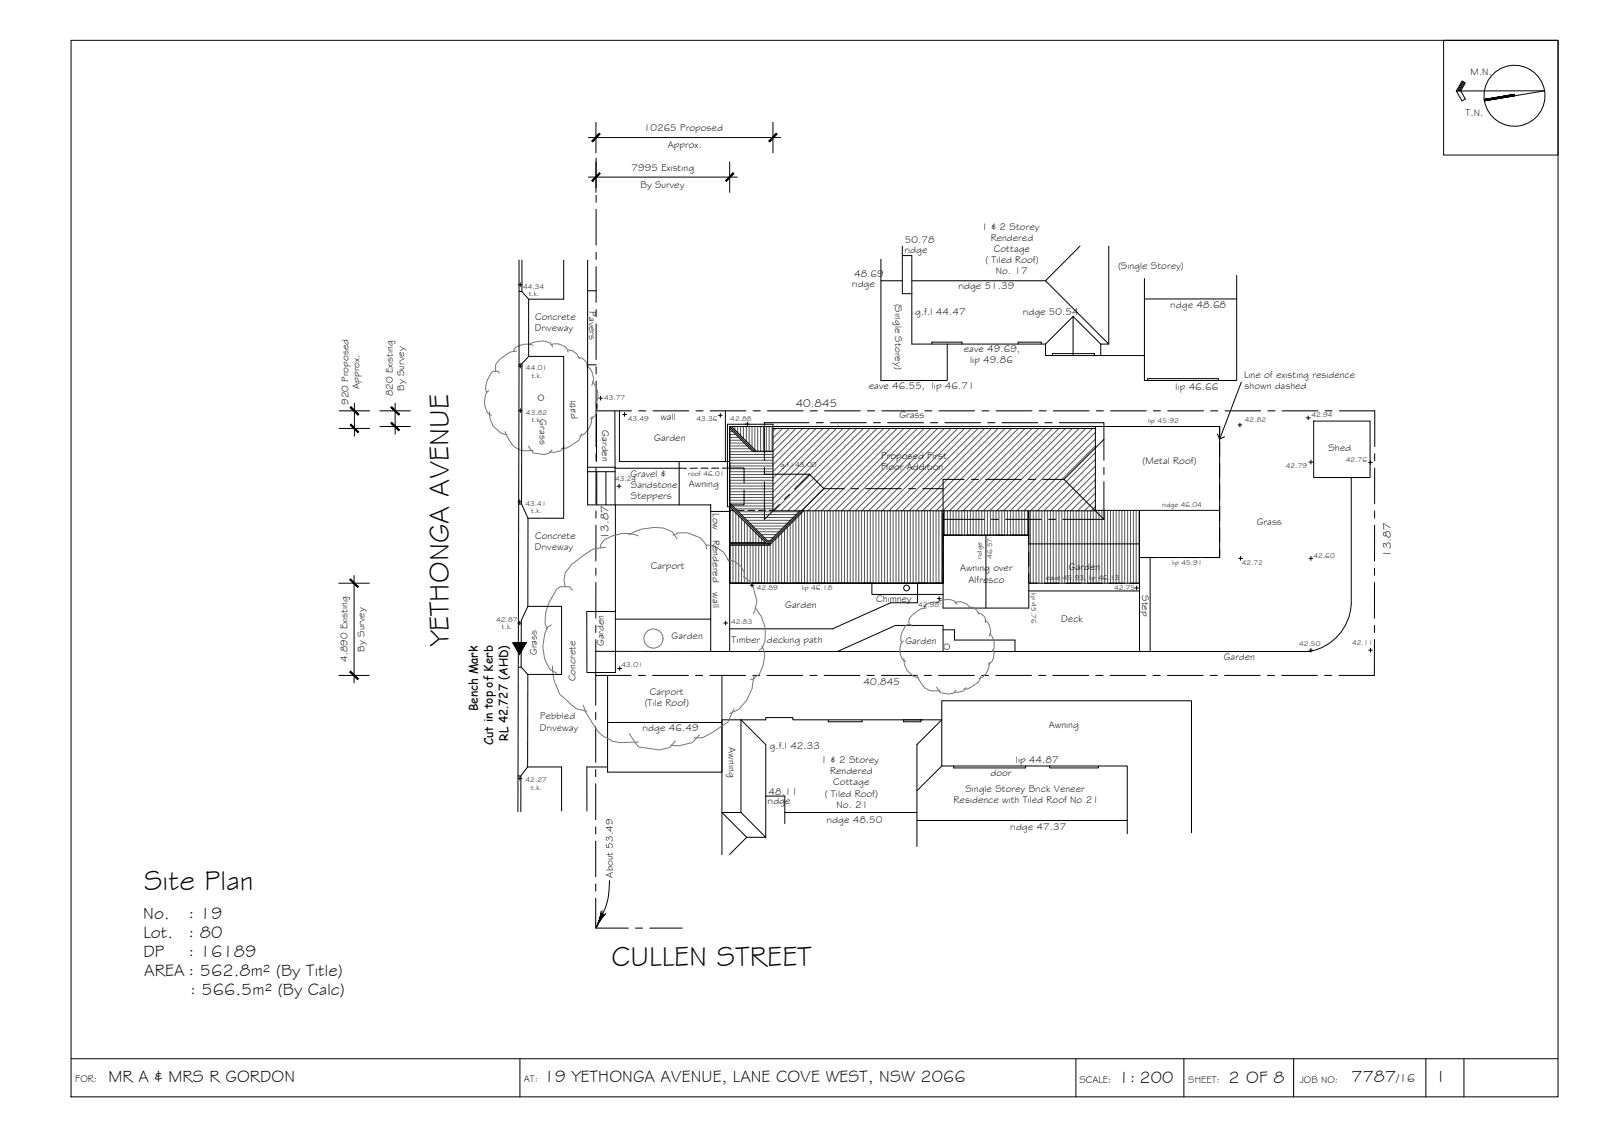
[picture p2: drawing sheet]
<svg xmlns="http://www.w3.org/2000/svg" width="420mm" height="297mm" viewBox="0 0 420 297" stroke-linecap="round" stroke-linejoin="round" font-family="sans-serif">
<!-- layer: BORDER -->
<g fill="none" stroke="#000" stroke-width=".26">
<path d="M18.6 10.6h390v277h-390zM378.6 10.6h30v30.1h-30zM381.9 23.8l1.5-2.5 .9 .5-1.2 2 1.2 2.1-.9 .6-1.5-2.7h23.2l-15.8 2.6M383.7 21.4l-1.5 2.4M383.9 21.5l-1.4 2.3M384.1 21.6l-1.3 2.2M397.2 24.8l-7.9 1.3M18.6 277.6h390M136.4 277.6v10M282.2 277.6v10M310.5 277.6v10M339.3 277.6v10"/>
<path d="M374 277.6v10M383.9 277.6v10"/>
<circle cx="397.2" cy="25.1" r="8"/>
</g>
<g fill="#000" stroke="#000" stroke-width=".26">
<path d="M389.3 26.4l7.9-1.3zM389.3 26.1l7.9-1-7.9 1.3z"/>
<path d="M389.3 26.1l7.9-1v-.3zM389.3 26.1l7.9-1.3z"/>
</g>
<!-- layer: HATCH -->
<g fill="none" stroke="#545454" stroke-width=".26">
<path d="M191.4 119.9h11.3M191.4 119.2h11.3M191.4 118.4h11.3M191.4 117.7h5.3M191.4 116.9h4.6M191.4 116.2h3.8M191.4 115.4h3.1M191.4 114.7h2.3M191.4 113.9h1.6M191.4 113.2h.8M191.4 112.4h.1M192 111.8v.1"/>
<path d="M192.7 111.8v.9M193.5 111.8v1.6M194.2 111.8v2.4M195 111.8v3.1M195.7 111.8v3.9M196.5 111.8v4.6M197.2 111.8v5.4M198 111.8v6.1M198.7 111.8v6.5M199.5 111.8v6.5M200.2 111.8v6.5M201 111.8v6.5"/>
<path d="M201.7 111.8v6.5M202.5 111.8v6.5M203.5 112.3l-.8 .8M205.2 112.3l-2.5 2.5M207 112.3l-4.3 4.3M208.8 112.3l-6.1 6.1M210.5 112.3l-7.8 7.8M212.3 112.3l-9.6 9.6M214.1 112.3l-11.4 11.4h-11.3M215.8 112.3l-13.1 13.1M217.6 112.3l-14.9 14.9M219.4 112.3l-16.7 16.7"/>
<path d="M221.1 112.3l-18.4 18.4M222.9 112.3l-20.2 20.2M224.7 112.3l-21.6 21.6M226.4 112.3l-21.6 21.6M228.2 112.3l-21.6 21.6M230 112.3l-21.6 21.6M231.8 112.3l-21.7 21.6M233.5 112.3l-21.6 21.6M235.3 112.3l-21.6 21.6M237.1 112.3l-21.6 21.6v19M238.8 112.3l-21.6 21.6M240.6 112.3l-21.6 21.6"/>
<path d="M242.4 112.3l-21.6 21.6M244.1 112.3l-21.6 21.6M245.9 112.3l-21.6 21.6M247.7 112.3l-21.6 21.6M249.4 112.3l-21.6 21.6M251.2 112.3l-21.6 21.6M253 112.3l-21.6 21.6M254.7 112.3l-21.6 21.6M256.5 112.3l-21.6 21.6M258.3 112.3l-21.6 21.6M260 112.3l-21.6 21.6M261.8 112.3l-21.6 21.6"/>
<path d="M263.6 112.3l-21.6 21.6M265.3 112.3l-21.6 21.6M267.1 112.3l-21.6 21.6v19M268.9 112.3l-21.6 21.6M270.6 112.3l-21.6 21.6M272.4 112.3l-21.6 21.6M274.2 112.3l-21.6 21.6M275.9 112.3l-21.6 21.6M277.7 112.3l-21.6 21.6M279.5 112.3l-21.6 21.6M281.2 112.3l-21.6 21.6M283 112.3l-21.6 21.6"/>
<path d="M284.8 112.3l-21.6 21.6M286.5 112.3l-21.5 21.6M287.3 116.9l-17.1 17v19M287.3 113.4l-20.6 20.5M287.3 115.1l-18.8 18.8M287.3 118.7l-15.3 15.2M191.4 131.2h11.3M191.4 130.4h11.3M191.4 129.7h11.3M191.4 128.9h11.3M191.4 128.2h11.3M191.4 127.4h11.3"/>
<path d="M191.4 126.7h11.3M191.4 125.9h11.3M191.4 125.2h11.3M191.4 124.4h11.3M191.4 122.9h11.3M191.4 122.2h11.3M191.4 121.4h11.3M191.4 120.7h11.3M191.4 131.9h11.3M191.5 133.8v8.5M192.2 132.7h10.5M192.2 133.8v8.5"/>
<path d="M192.9 133.4h9.8M193 134.5v7.8M193.7 134.2h15.9M193.7 135.2v7.1M194.4 134.9h14.4M194.5 136v6.3M195.2 135.7h12.9M195.2 136.7v5.6M195.9 136.4h11.4M196 137.5v4.8M196.7 137.2h9.9M196.8 138.2v4.1"/>
<path d="M197.4 137.9h8.4M197.5 139v3.3M198.2 138.7h6.8M198.2 139.7v2.6M198.9 139.4h5.4M205 139.7v13.2M205.7 139v13.9M206.5 138.2v14.7M207.2 137.5v15.4M208 136.7v16.2M208.7 136v16.9M209.5 135.2v17.7"/>
<path d="M210.2 134.5v18.4M211 133.9v19M211.7 133.9v19M212.5 133.9v19M213.2 133.9v19M214 133.9v19M214.7 133.9v19M216.2 133.9v19M217 133.9v19M217.7 133.9v19M218.5 133.9v19M219.3 133.9v19"/>
<path d="M220 133.9v19M220.7 133.9v19M221.5 133.9v19M222.2 133.9v19M223 133.9v19M223.7 133.9v19M224.5 133.9v19M225.2 133.9v19M226 133.9v19M226.7 133.9v19M227.5 133.9v19M228.2 133.9v19"/>
<path d="M229 133.9v19M229.8 133.9v19M230.5 133.9v19M231.2 133.9v19M232 133.9v19M232.7 133.9v19M233.5 133.9v19M234.2 133.9v19M235 133.9v19M235.7 133.9v19M236.5 133.9v19M237.2 133.9v19"/>
<path d="M238 133.9v19M238.7 133.9v19M239.5 133.9v19M240.2 133.9v19M241 133.9v19M241.8 133.9v19M242.5 133.9v19M243.2 133.9v19M244 133.9v19M244.7 133.9v19M246.2 133.9v19M247 133.9v19"/>
<path d="M247.7 133.9v6.4M248.5 133.9v6.4M249.2 133.9v6.4M250 133.9v6.4M250.7 133.9v6.4M251.5 133.9v6.4M252.3 133.9v6.4M253 133.9v6.4M253.7 133.9v6.4M254.5 133.9v6.4M255.2 133.9v6.4M256 133.9v6.4"/>
<path d="M256.7 133.9v6.4M257.5 133.9v6.4M258.2 133.9v6.4M259 133.9v6.4M259.7 133.9v6.4M260.5 133.9v6.4M261.2 133.9v6.4M262 133.9v6.4M262.7 133.9v6.4M263.5 133.9v6.4M264.2 133.9v6.4M265 133.9v6.4"/>
<path d="M265.7 133.9v6.4M266.5 133.9v6.4M267.2 133.9v6.4M268 133.9v6.4M268.7 133.9v6.4M269.5 133.9v6.4M271 133.9v19M271.7 133.9v19M272.5 133.9v19M273.2 133.9v19M274 133.9v19M274.8 133.9v19"/>
<path d="M275.5 133.9v19M276.2 133.9v19M277 133.9v19M277.7 133.9v19M278.5 133.9v19M279.2 133.9v19M280 133.9v19M280.7 133.9v19M281.5 133.9v19M282.2 133.9v19M283 133.9v19M283.7 133.9v19"/>
<path d="M284.5 133.9v19M285.2 133.9v19M286 133.9v19M286.7 133.9v19M287.3 120.4l-13.5 13.5M287.3 122.2l-11.7 11.7M287.3 124l-10 9.9M287.3 125.7l-8.2 8.2M287.3 127.5l-6.4 6.4M287.3 129.3l-4.7 4.6M287.3 131l-2.9 2.9M287.3 132.8l-1.1 1.1"/>
<path d="M287.5 133.8v19.1M288.2 133.8v19.1M289 133.8v19.1M289.7 133.8v19.1M290.5 133.8v19.1M291.2 133.8v19.1M292 133.8v19.1M292.7 133.8v19.1M293.5 133.8v19.1M294.2 133.8v19.1M295 133.8v19.1M295.7 133.8v19.1"/>
<path d="M296.5 133.8v19.1M297.3 133.8v19.1M298 133.8v19.1M298.7 133.8v19.1M191.5 143v9.9M192.2 143v9.9M193 143v9.9M193.7 143v9.9M194.5 143v9.9M195.2 143v9.9M196 143v9.9M196.8 143v9.9"/>
<path d="M197.5 143v9.9M198.2 143v9.9M199 140.5v1.8M199 143v9.9M199.7 140.2h3.8M199.7 141.2v1.1M199.7 143v9.9M200.4 140.9h2.4M200.5 142v.3M200.5 143v9.9M201.2 141.7h.9M201.2 143v9.9"/>
<path d="M202 142.7v10.2M202.7 142v10.9M203.5 141.2v11.7M204.2 140.5v12.4"/>
</g>
<!-- layer: ROOFPLAN EXIST. -->
<g fill="none" stroke="#000" stroke-width=".26">
<path d="M231 68v31.8h17.4v-9.6M231 73.6h5.7M236.7 67h2.4v23.2h35.1M236.7 64.5v12.5h2.4M274.2 73.6l16.6 16.6M283.3 64.5l-9.1 9.1h-35.1M290.8 64.5v25.7h-2.1v3h-14.5v-3M300.2 78.4h24.1M324.3 72.2v27.6h-24.1v-26.8M244.4 90.2v-.5h7.9v.5M267 90.2v-.5h6.1v.5M276 93.2v-.5h11v.5"/>
<path d="M281.4 83l-7.2 7.2M288.7 90.2l-7.3-7.2v10.2M288.7 93.2h11.5M301 99.8v-.5h18.5v.5M191.4 111.8v8.2M202.7 111.8h117.2v34.4h-21M161.4 132.4h25v29.9h-25zM178.1 132.4v-11.4h13.3v13.1h-5M191.4 133.8v19.1h55.9v-18.3M191.4 133.8h1M191.4 121.9v1.9M191.4 125.6v8.2"/>
<path d="M193.3 133.8h1.9M196.1 133.8h1.9M198.9 133.8h1.9M201.7 133.8h1M298.9 133.8h21M191.4 142.6h10.7M247.3 152.9v6.5h22.5v-6.5M247.3 140.3h8.5M257.6 140.3h1.9M258.6 140.3v19.1M261.4 140.3h8.4M159.3 177.1v25.3h30v-25.3"/>
<path d="M159.3 189.4h30M194.3 188.7h6.5v-.6h7.1v.6h34.1M194.3 188.7l6.5 6.5v24.3M194.3 188.7h-5v35.4M194.3 188.7v24.3M217.2 188.7v.5h8.9v-.5M241.5 188.7v.5h-4.5v-.5h10l-6.5 6.5v26.7M195.8 219.5h5l-6.5-6.5h-5l6.5 6.5-4.4 4.5M200.8 208.7h5v7.2M205.8 213h34.7M240.5 215.1h55.1M247 200.8l-6.5 6.5"/>
<path d="M250.1 200.8v.5h18.9v-.5M275.3 200.8v.5h12.8v-.5M312.5 218.3v-34.6h-65.5v17.1h48.6v17.8"/>
</g>
<!-- layer: EXISTING -->
<g fill="none" stroke="#000" stroke-width=".26">
<path d="M136.1 68.2v27.3M136.9 68.2v8.2h-.8M136.9 76.4l1.7 2M147.8 68.2l.1 10.2h-9.3v15h9.3l-.1 42.5h-9.3M154.1 68.2v64.2h7.2v-9.6M154.1 76.2h2.3M136.1 95.5l-.3 117.3M136.9 95.3l-.1 36.9 1.7 3.7M138.6 93.4l-1.7 1.9-.8 .2M154.1 95.6h2.3M156.4 105.3v15.7M161.3 107.7v15.1h18.8"/>
<path d="M162.5 107.7v13.3h15.6M190.3 107.7v13.3M191.4 118.2v4.5h3.7v3.9M195.8 111.8h-4.4v4.5M197.7 111.8h3.8M203.4 111.8h3.7M209 111.8h3.7M214.6 111.8h3.7M220.2 111.8h3.8M225.9 111.8h3.7M231.5 111.8h3.7M237.1 111.8h3.7"/>
<path d="M242.7 111.8h9M253.5 111.8h3.8M259.2 111.8h3.7M264.8 111.8h3.7M270.4 111.8h3.8M276 111.8h3.8M281.7 111.8h3.7M287.3 111.8h3.7M292.9 111.8h3.8M298.5 111.8h3.8M304.2 111.8h3.7M309.8 111.8h3.7"/>
<path d="M315.4 111.8h4.5v2.2M319.9 115.9v3.7M344.5 110.4h14.8v14.8h-14.8zM136 132.2h.8M138.5 135.9l-.1 23.1M154.1 122.5h7.2M154.1 123.7h7.2M156.5 123.7v8.7M158.9 123.7v8.7M182.9 122.7l-1.9 .1M183.8 122.7h1.9M186.6 122.7h1.9"/>
<path d="M189.4 122.7h2M191.4 137.9v3.8M195.1 128.5v3.9h-3.7v3.7M319.9 121.5v3.7M319.9 127.1v3.8M319.9 132.8v3.7M319.9 138.4v3.7M354.4 125.2v33.1a13.3 13.3 0 0 1-11 12.5h-187.2M138.4 159h8.9v17.8h-8.9M138.4 159l-1.7 3.7v12.2M191.4 149.2v3.7h3.6M191.4 143.6v3.7"/>
<path d="M191.4 152.9v17.9M196.9 152.9h3.7M202.5 152.9h3.8M208.2 152.9h3.7M213.8 152.9h3.7M219.4 152.9h3.7M225 152.9h3.7v2.9h12v-2.9h2.4M247.3 150.4v2.5h-2.4M247.3 155.8h-6.6v2.2h-7.1l-15.2 6.9h-27M247.3 144.7v3.8M252 140.3h-4.7v2.5M253.9 140.3h3.7"/>
<path d="M259.5 140.3h3.8M265.1 140.3h4.7v2.5M269.8 150.4v2.5h2.3M269.8 144.7v3.8M269.8 154.9h29.1M274 152.9h3.8M279.6 152.9h3.8M285.3 152.9h3.7M290.9 152.9h3.7M298.9 150.5v2.4h-2.4M298.9 152.9v17.9M301.7 146.2v24.6"/>
<path d="M302.8 146.2h-3.9v2.4M304.7 146.2h3.7M310.3 146.2h3.8M319.9 144v2.2h-4M135.9 174.9h.8M136.7 174.9l1.7 1.9M138.4 176.8v24.3M161.4 160.3h-7.5v16h7.5v-14M186.4 162.3v8.5M219.6 170.8l15.3-6.8h12.4v6.8M247.3 165.1h3v2.7h15.9v3M136.6 203.4v9.4"/>
<path d="M138.4 201.1l-1.8 2.3h-.7M138.4 201.1h8.9v11.5M159.3 201.1h-5.4v11.5"/>
</g>
<!-- layer: NEWWORK -->
<g fill="none" stroke="#000" stroke-width=".26">
<path d="M191.4 112.3l5.9 6h5.4M191.4 111.8h11.3M191.4 111.8v41.1M191.4 111.8l6.5 6.5M191.9 111.8l6.4 6.5M202.7 112.3h84.6M287.3 111.8v22.1h-84.6v-22.7h-11.9v21.7h.6l9.4 9.4h-9.4M191.4 131.9l10.2 10.2 8.2-8.2M191.4 132.4l10.2 10.2M210.3 133.9l-8.7 8.7M210.8 133.9l-9 9.1h-10.4M247.3 134.6v18.3h-55.9"/>
<path d="M247.3 133.9v19h-55.9M287.3 133.8h11.6v19.1h-29.1v-19v6.4h-22.5M191.4 142.6h10.2M269.8 142.6h29.1"/>
<circle cx="237.8" cy="154.2" r=".75"/>
</g>
<!-- layer: ROOFPLAN NEW -->
<g fill="none" stroke="#000" stroke-width=".26">
<path d="M212.2 110.8h-11.7v9.9M214.1 110.8h1.8M217.8 110.8h9.4M229.1 110.8h1.8M232.8 110.8h9.4M244.1 110.8h1.8M247.8 110.8h9.4M259.1 110.8h1.8M262.8 110.8h9.4M274.1 110.8h1.8M277.8 110.8h11.7v9.9M289.5 115.2l-10.5 10.5"/>
<path d="M200.5 126.3v9.9l3.9-4M200.5 124.3h11.8M200.5 122.5v1.9M207.1 129.6l-1.4 1.3M212.3 124.3l3.8 3.8-5.8 5.8M212.3 124.3l-3.9 4M216.1 128.1h5.3M223.3 128.1h1.9M227 128.1h9.4M238.3 128.1h1.9M242 128.1h5.3M247.3 136.2h10.8"/>
<path d="M252.9 125.7h-5.6v8.9M254.7 125.7h1.9M258.5 125.7h9.4M260 136.2h1.9M263.7 136.2h9.4M269.8 125.7h1.8M273.5 125.7h5.5M275 136.2h1.9M278.8 136.2h10.7M279 125.7l10.5 10.5M289.5 122.5v1.9M289.5 126.3v9.9"/>
</g>
<!-- layer: BOUNDARY -->
<g fill="none" stroke="#000" stroke-width=".26">
<path d="M156.3 41.5v7.8M156.3 51.2v1.8M156.3 54.9v9.4M156.3 66.2v1.8M156.3 69.9v9.4M156.3 81.1v1.9M156.3 84.9v9.4M156.3 96.2v1.8M156.3 99.9v17.2M156.3 118.9v1.9M156.3 107.7h9.3M167.5 107.7h1.9"/>
<path d="M171.3 107.7h9.3M182.5 107.7h1.9M186.3 107.7h9.4M197.5 107.7h1.9M201.3 107.7h9.3M212.5 107.7h1.9M216.3 107.7h9.3M227.5 107.7h1.9M231.3 107.7h9.4M242.5 107.7h1.9M246.3 107.7h9.3M257.5 107.7h1.9"/>
<path d="M261.3 107.7h9.3M272.5 107.7h1.9M276.3 107.7h9.4M287.5 107.7h1.9M291.3 107.7h9.3M302.5 107.7h1.9M306.3 107.7h9.3M317.5 107.7h1.9M321.3 107.7h9.3M332.5 107.7h1.9M336.3 107.7h9.3M347.5 107.7h1.9"/>
<path d="M351.3 107.7h9.3v9.4M360.5 118.9v1.9M156.3 134v1.8M156.3 137.7v9.4M156.3 122.7v9.4M360.5 134v1.8M360.5 137.7v9.4M360.5 122.7v9.4M156.3 148.9v1.9M156.3 152.7v9.4M360.5 148.9v1.9M360.5 152.7v9.4"/>
<path d="M156.2 177.1h9.3M156.3 163.9v1.9M156.3 167.7l-.1 17.2M167.4 177.1h1.9M171.2 177.1h9.3M182.4 177.1h1.9M186.2 177.1h9.3M197.4 177.1h1.9M201.2 177.1h9.3M212.4 177.1h1.9M216.2 177.1h9.3M227.4 177.1h1.9"/>
<path d="M231.2 177.1h9.3M242.4 177.1h1.9M246.2 177.1h9.3M257.4 177.1h1.9M261.2 177.1h9.3M272.4 177.1h1.9M276.2 177.1h9.3M287.4 177.1h1.9M291.2 177.1h9.3M302.4 177.1h1.9M306.2 177.1h9.3M317.4 177.1h1.9"/>
<path d="M321.2 177.1h9.3M332.4 177.1h1.9M336.2 177.1h9.3M347.4 177.1h1.9M360.5 163.9v1.9M360.5 167.7v9.4h-9.3M156.2 186.7v1.9M156.2 190.5v9.4M156.2 201.8v1.8M156.2 205.5v9.4M156.2 216.8v1.8M156.2 220.5v9.4"/>
<path d="M156.2 231.7v1.9M156.2 235.5v7.8h8.6M166.7 243.3h1.8M170.4 243.3h8.6"/>
</g>
<!-- layer: DIMENSION -->
<g fill="none" stroke="#000" stroke-width=".26">
<path d="M154.3 36.1h50.4M156.3 32.1v8M202.7 32.1v8M154.3 46.4h39.1M156.3 42.4v8M191.4 42.4v8M88.9 107.7h8.1M88.9 112.3h8.1M92.9 105.7v8.6M99.6 111.8h8M99.6 107.7h8M103.6 105.7v8.1"/>
<path d="M88.9 152.9h8M92.9 150.9v28.2M88.9 177.1h8"/>
</g>
<!-- layer: 0 -->
<g fill="#000" stroke="#000" stroke-width=".26">
<path d="M157.2 35l-1.8 2.2 2-2zM155.2 36.9l2-1.9-1.8 2.2z"/>
<path d="M201.6 36.9l.2 .3 1.8-2.2zM203.6 35l.2 .2-2 2z"/>
<path d="M157.2 45.3l-1.8 2.2 2-2zM155.2 47.3l2-2-1.8 2.2z"/>
<path d="M190.3 47.3l.2 .2 1.8-2.2zM192.3 45.3l.2 .2-2 2z"/>
<path d="M92.1 111.2l-.3 .2 2.3 1.8zM91.8 111.4l2.3 1.8-.3 .2z"/>
<path d="M91.8 106.8l2 2 .3-.2zM92.1 106.6l2 2-2.3-1.8z"/>
<path d="M102.5 110.9l2.2 1.8-1.9-2zM102.5 110.9l2.2 1.8-.2 .2z"/>
<path d="M102.5 106.8l2 2 .2-.2zM102.5 106.8l.3-.2 1.9 2z"/>
<path d="M91.8 152l2 2 .2-.2zM91.8 152l.2-.2 2 2z"/>
<path d="M91.8 176.2l2.2 1.8-2-2zM91.8 176.2l2.2 1.8-.2 .2z"/>
</g>
<path d="M319.3 113.8l.6 1.3 1.3-.6M325.6 100.2l-5.7 14.9" fill="none" stroke="#000" stroke-width=".26"/>
<!-- layer: VEGSPREAD -->
<g fill="none" stroke="#767676" stroke-width=".26">
<path d="M131 97.8l-.4-.5h-1.2a6.3 6.3 0 0 0-2 5l.3 .7M135.5 92.1l-1.7 .2-2.9 2-.8 1.2-.2 1 .2 .8M138.5 90.4a6.3 6.3 0 0 1 5.9-.4l.6 .9M139.8 90.5a4.9 4.9 0 0 0-4.5 .5l-.5 .7v.5M144.4 90.5a3.5 3.5 0 0 1 4.5 1.3l.1 .5M149 91.8a3.5 3.5 0 0 1 3 2.2M151.7 93.7a2.52 2.52 0 0 1 2.4 3M153.9 96a3.8 3.8 0 0 1 1.3 5M128.2 102.4l-.6 .4a5.5 5.5 0 0 0 .4 5.6l.9 .5M128.4 107.9a6.2 6.2 0 0 0 3.2 5.8l1.4 .3M132.5 113.2a12.2 12.2 0 0 0 2.5 4l1.4 .8 1 .2 2.4-.1M138.6 117l1.2 1.8 2.8 .4 1.4-.4 .8-.8"/>
<path d="M148 117.1l-.9 1.1-1.8 .4-1.2-.1M152.6 113.7l-.8 1.7-3.4 2.1h-1.1M155.3 109.2a5.1 5.1 0 0 1-3.2 5.1M155.5 100.1a5 5 0 0 1 .9 5.4l-.4 .3M156.3 105.3a3.6 3.6 0 0 1-1.1 4.4h-.4M150.1 154.8l-.8-1h-2.3l-1 .6a12.7 12.7 0 0 0-3 9.2l.6 1.3M158.9 143.5l-3.4 .5-5.5 3.9-1.8 2.3-.3 2 .3 1.6M164.9 140.2a13.3 13.3 0 0 1 9-1.8l2.4 1 1.3 1.9M167.4 140.5a9.5 9.5 0 0 0-8.9 .9l-.9 1.3-.2 1M176.5 140.3l1.4-.6h2.4l3.3 1.3 1.6 1.9 .1 1.1M185.3 142.9l2.3 .3 2.2 1.6 1.4 2.5M190.7 146.7a4.5 4.5 0 0 1 4.5 4.9l.2 .9"/>
<path d="M195 151.1l1.6 1.3 1 1.6 .9 3.6-.5 2.2-.4 1.1M198 159.2a9.8 9.8 0 0 1 1.9 10.6l-.8 .6M243 159.4l-1.4 .2-2.4 1.7-.7 .9v1.6M245.5 158a5.2 5.2 0 0 1 4.9-.4l.5 .8M246.6 158.1a3.7 3.7 0 0 0-4.1 1l-.1 .4M250.5 158a2.85 2.85 0 0 1 3.7 1.1v.5M254.2 159.1a2.84 2.84 0 0 1 2.5 1.9M144.6 163.8l-1.1 .8a10.8 10.8 0 0 0 .8 10.9l1.7 1M144.9 174.6v.8a11.3 11.3 0 0 0 1.3 5l.6 1.6 3.2 2.9 1.2 .9 2.8 .7M197.7 177.1l-.5 3.5-1.4 3-2 2.4-2.4 1.1M199.8 169.3l.6 1.3 .2 1.3-.5 2.7-1 2.2-1.5 1.3h-.8M236.9 168l-.5 .4a4.7 4.7 0 0 0 .4 4.6l.7 .4"/>
<path d="M237.1 172.6a5.2 5.2 0 0 0 2.7 4.8l1.1 .2M239.3 164.2l-.4-.4h-1a4.1 4.1 0 0 0-1.4 4.7M240.5 177l.2 .6a5.8 5.8 0 0 0 3.1 3.4l2.8 .1M256.5 160.7a2.12 2.12 0 0 1 2 2.5M257.3 177.4l-.7 1.5-2.8 1.7h-1M258.4 162.6a3.2 3.2 0 0 1 1 4.2M259.5 173.7a4.3 4.3 0 0 1-2.7 4.2M259.6 166.1a4.1 4.1 0 0 1 .8 4.5l-.3 .3M260.4 170.4a2.98 2.98 0 0 1-1 3.7h-.3M153 184.9l.5 1.6 2 3.3a8.8 8.8 0 0 0 7.2 4.9l4.7-.2M165 192.3l2.4 3.5 5.4 .8 2.9-.6 1.4-1.8M183.4 192.7l-1.8 2-3.4 .8-2.4-.2"/>
<path d="M192.5 185.8l-1.6 3.5-4.3 2.9-2.4 1.2h-2.2M245.6 180.1l1 1.5 2.3 .4 1.2-.3 .6-.8M253.4 180.3a3.2 3.2 0 0 1-3.2 1.1"/>
</g>
<!-- layer: VEGE_01 -->
<g fill="none" stroke="#767676" stroke-width=".26">
<circle cx="141.9" cy="104.3" r=".75"/>
<circle cx="171.4" cy="167.4" r="2.51"/>
<circle cx="248.3" cy="169.5" r=".75"/>
</g>
<!-- layer: TEXT -->
<g fill="none" stroke="#000" stroke-width=".26">
<path d="M136 74.6h1M136.4 74.1v1M136 96h1M136.4 95.5v1M136 107.7h1M136.5 107.2v1M157 104.4h1M157.5 103.9v1M163.3 108.7h1M163.8 108.2v.9M188.4 108.9h1M188.9 108.4v1"/>
<path d="M195.5 111.2h1M196 110.7v.9M324.7 111.4h1M325.2 110.9v1M342.6 109.6h1M343.1 109v1M135.8 131.5h1M136.3 131v1M161.8 127.5h1M162.4 127v1M343.3 121.2h1M343.8 120.6v1.1"/>
<path d="M359 121.2h.9M359.4 120.7v1M196.7 153.4h1M197.2 152.9v1M245.8 156.9h1M246.3 156.4v1M297.6 154.1h1M298.1 153.6v1M324.9 146.4h1M325.4 145.9v1M343.3 146.4h1M343.8 145.9v1"/>
<path d="M135.8 163.3h1M136.3 162.8v1M162 175.3h1M162.5 174.7v1M189.8 163.3h1M190.3 162.8v1M343.3 170.5h1M343.8 170v1M359 170.4h.9M359.4 169.9v1.1M135.9 204.1h1M136.4 203.6v1"/>
<path d="M158.9 239.4l-1.4 1.7-1.1 2M159.9 230.9a18.3 18.3 0 0 1-1.9 8.8l-.4-.2 .1-.7"/>
</g>
<g fill="#000" stroke="#000" stroke-width=".26">
<path d="M156.8 242.2l-.4 .9zM157.6 239.5l.3 .1-.3 1.4z"/>
<path d="M134.5 168.6l3.5-.1zM134.5 168.6l1.8 3 1.7-3z"/>
<path d="M157.6 239.5l-.1 1.6zM157.6 239.5l-.1 1.6z"/>
<path d="M156.8 242.1v.3zM156.8 242.1v.3z"/>
<path d="M157.1 241.3l-.3 .9zM157.1 241.3l-.3 .9z"/>
<path d="M157.3 240.9l-.2 .9zM157.3 240.9l-.2 .9z"/>
<path d="M157.3 240.6v.9zM157.3 240.6v.9z"/>
<path d="M157.4 240.4l-.1 1zM157.4 240.4l-.1 1z"/>
<path d="M157.6 239.5l-.2 1.8zM157.6 239.5l-.2 1.8z"/>
<path d="M157.9 239.6l-.3 1.4 .3-.4zM157.9 239.6l.6 .3-.6 .7z"/>
</g>
<g font-size="7.5">
<text x="117.7" y="169.3" transform="rotate(-90 117.7 169.3)">YETHONGA AVENUE</text>
<text x="37.8" y="233.3">Site Plan</text>
<text x="160.4" y="253.3">CULLEN STREET</text>
</g>
<g font-size="4.5">
<text x="37.6" y="240.8">No.</text>
<text x="37.6" y="245.9">Lot.</text>
<text x="49.4" y="240.8">: 19</text>
<text x="49.4" y="245.9">: 80</text>
<text x="37.6" y="250.9">DP</text>
<text x="49.4" y="250.9">: 16189</text>
<text x="37.8" y="255.9">AREA : 562.8m² (By Title)</text>
<text x="49.9" y="260.9">: 566.5m² (By Calc)</text>
<text x="28.4" y="283.6">MR A &amp; MRS R GORDON</text>
<text x="142.6" y="283.6">19 YETHONGA AVENUE, LANE COVE WEST, NSW 2066</text>
<text x="293.4" y="283.9">1: 200</text>
<text x="322.2" y="283.9">2 OF 8</text>
<text x="354.4" y="283.8">7787</text>
<text x="377.4" y="283.7">I</text>
</g>
<text font-size="3.2" x="366.2" y="283.8">/16</text>
<g font-size="3.1">
<text x="125.3" y="186.4" transform="rotate(-90 125.3 186.4)">Bench Mark</text>
<text x="129.3" y="195.3" transform="rotate(-90 129.3 195.3)">Cut in top of Kerb</text>
<text x="133.3" y="194.2" transform="rotate(-90 133.3 194.2)">RL 42.727 (AHD)</text>
</g>
<g font-size="3">
<text x="208.7" y="106.8">40.845</text>
<text x="159.6" y="141.4" transform="rotate(-90 159.6 141.4)">13.87</text>
<text x="364.8" y="146" transform="rotate(-90 364.8 146)">13.87</text>
</g>
<g font-size="2.6">
<text x="385.7" y="19.7">M.N.</text>
<text x="168.9" y="34.4">10265 Proposed</text>
<text x="384.3" y="30.3">T.N.</text>
<text x="175.2" y="38.8">Approx.</text>
<text x="165.6" y="44.7">7995 Existing</text>
<text x="168" y="49.2">By Survey</text>
<text x="237.3" y="63.6">50.78</text>
<text x="257.4" y="60.2">1 &amp; 2 Storey</text>
<text x="259.8" y="63.1">Rendered</text>
<text x="237.2" y="66.3">ridge</text>
<text x="258.4" y="69">( Tiled Roof)</text>
<text x="260.7" y="66.1">Cottage</text>
<text x="261.2" y="71.9">No. 17</text>
<text x="293.2" y="70.4">(Single Storey)</text>
<text x="223.4" y="75.4">ridge</text>
<text x="224" y="72.7">48.69</text>
<text x="251.4" y="75.7">ridge 51.39</text>
<text x="140.4" y="83.9">Concrete</text>
<text x="154.5" y="81.6" transform="rotate(90 154.5 81.6)">Pavers</text>
<text x="234.8" y="79.6" transform="rotate(90 234.8 79.6)">(Single Storey)</text>
<text x="240" y="82.7">g.f.l 44.47</text>
<text x="268.2" y="82.5">ridge 50.54</text>
<text x="306.9" y="80.8">ridge 48.68</text>
<text x="140.3" y="86.9">Driveway</text>
<text x="252.8" y="92.4">eave 49.69,</text>
<text x="254.5" y="95.3">lip 49.86</text>
<text x="94.3" y="101.9" transform="rotate(-90 94.3 101.9)">Approx.</text>
<text x="227.9" y="101.9">eave 46.55, lip 46.71</text>
<text x="326.3" y="99">Line of existing residence</text>
<text x="326.4" y="101.9">shown dashed</text>
<text x="91.4" y="106.2" transform="rotate(-90 91.4 106.2)">920 Proposed</text>
<text x="103" y="103.9" transform="rotate(-90 103 103.9)">820 Existing</text>
<text x="106" y="102.4" transform="rotate(-90 106 102.4)">By Survey</text>
<text x="308.3" y="102.2">lip 46.66</text>
<text x="141.5" y="110" transform="rotate(90 141.5 110)">Grass</text>
<text x="150.9" y="109.8" transform="rotate(-90 150.9 109.8)">path</text>
<text x="157.9" y="112.8" transform="rotate(90 157.9 112.8)">Garden</text>
<text x="173.2" y="110.1">wall</text>
<text x="235.9" y="109.5">Grass</text>
<text x="171.6" y="115.6">Garden</text>
<text x="348.4" y="118.2">Shed</text>
<text x="165.4" y="124.9">Gravel &amp;</text>
<text x="231.1" y="123.2">Floor Addition</text>
<text x="231.1" y="120.2">Proposed First</text>
<text x="299.7" y="121.7">(Metal Roof)</text>
<text x="165.4" y="127.9">Sandstone</text>
<text x="165.4" y="130.8">Steppers</text>
<text x="180.6" y="127.8">Awning</text>
<text x="187" y="134.6" transform="rotate(90 187 134.6)">Low</text>
<text x="329.6" y="137.6">Grass</text>
<text x="140.4" y="141.4">Concrete</text>
<text x="187" y="141.5" transform="rotate(90 187 141.5)">Rendered</text>
<text x="140.3" y="144.3">Driveway</text>
<text x="170.7" y="149.2">Carport</text>
<text x="251.8" y="149.8">Awning over</text>
<text x="280.4" y="149.4">Garden</text>
<text x="187" y="155.3" transform="rotate(90 187 155.3)">wall</text>
<text x="254" y="152.7">Alfresco</text>
<text x="206" y="159.5">Garden</text>
<text x="229.8" y="157.7">Chimney</text>
<text x="299.5" y="156" transform="rotate(90 299.5 156)">Step</text>
<text x="176.1" y="167.5">Garden</text>
<text x="278.3" y="163.1">Deck</text>
<text x="91.2" y="173.6" transform="rotate(-90 91.2 173.6)">4.890 Existing</text>
<text x="95.6" y="170.8" transform="rotate(-90 95.6 170.8)">By Survey</text>
<text x="140.8" y="171.8" transform="rotate(-90 140.8 171.8)">Grass</text>
<text x="158.3" y="169.4" transform="rotate(-90 158.3 169.4)">Garden</text>
<text x="191.9" y="168.5">Timber decking path</text>
<text x="237.5" y="168.7">Garden</text>
<text x="321" y="173">Garden</text>
<text x="151" y="178.6" transform="rotate(-90 151 178.6)">Concrete</text>
<text x="226.5" y="179.5">40.845</text>
<text x="169.1" y="185.1">(Tile Roof)</text>
<text x="170.4" y="182.1">Carport</text>
<text x="141.6" y="191.6">Driveway</text>
<text x="141.6" y="188.6">Pebbled</text>
<text x="168.5" y="191.6">ridge 46.49</text>
<text x="275.1" y="190.9">Awning</text>
<text x="191.2" y="195.9" transform="rotate(90 191.2 195.9)">Awning</text>
<text x="201.9" y="196.3">g.f.l 42.33</text>
<text x="215.3" y="200.1">1 &amp; 2 Storey</text>
<text x="217.7" y="203">Rendered</text>
<text x="259.8" y="203.3">door</text>
<text x="266.5" y="200">lip 44.87</text>
<text x="201.5" y="208.3">48.11</text>
<text x="216.3" y="208.9">( Tiled Roof)</text>
<text x="218.6" y="205.9">Cottage</text>
<text x="253.2" y="207.7">Single Storey Brick Veneer</text>
<text x="201.3" y="210.7">ridge</text>
<text x="216.8" y="215.8">ridge 48.50</text>
<text x="219.4" y="211.8">No. 21</text>
<text x="250.1" y="210.6">Residence with Tiled Roof No 21</text>
<text x="265" y="217.6">ridge 47.37</text>
<text x="160.7" y="230.1" transform="rotate(-90 160.7 230.1)">About 53.49</text>
<text x="19.8" y="283.8">FOR:</text>
<text x="137.4" y="283.6">AT:</text>
<text x="283.1" y="283.9">SCALE:</text>
<text x="311.6" y="283.9">SHEET:</text>
<text x="340.9" y="283.9">JOB NO:</text>
</g>
<g font-size="1.9">
<text x="137.2" y="75.7">44.34</text>
<text x="138.7" y="77.7">t.k.</text>
<text x="138" y="97">44.01</text>
<text x="139.5" y="99">t.k.</text>
<text x="158.4" y="104.9">43.77</text>
<text x="138" y="108.7">43.82</text>
<text x="139.5" y="110.7">t.k.</text>
<text x="164.6" y="110.3">43.49</text>
<text x="182.6" y="110.4">43.36</text>
<text x="191.5" y="110.4">42.88</text>
<text x="301.2" y="110.8">lip 45.92</text>
<text x="326.5" y="110.7">42.82</text>
<text x="343.9" y="109.3">42.94</text>
<text x="180.5" y="124.8">roof 46.01</text>
<text x="204.7" y="122.5">g.f.l 43.00</text>
<text x="337.3" y="122.8">42.79</text>
<text x="353" y="121.1">42.76</text>
<text x="161.3" y="126.2">43.24</text>
<text x="137.8" y="132.6">43.41</text>
<text x="139.3" y="134.6">t.k.</text>
<text x="304.8" y="132.9">ridge 46.04</text>
<text x="257.5" y="146.5" transform="rotate(-90 257.5 146.5)">ridge</text>
<text x="260.2" y="146.6" transform="rotate(-90 260.2 146.6)">46.57</text>
<text x="307.4" y="148.1">lip 45.91</text>
<text x="325.7" y="148.1">42.72</text>
<text x="344.5" y="146.3">42.60</text>
<text x="198.5" y="154.6">42.89</text>
<text x="210.3" y="154.6">lip 46.18</text>
<text x="270.5" y="155.5" transform="rotate(90 270.5 155.5)">lip 45.76</text>
<text x="274.4" y="152.1">eave 45.93, lip 46.13</text>
<text x="292.2" y="154.6">42.75</text>
<text x="240.8" y="159">42.98</text>
<text x="130.1" y="163">42.87</text>
<text x="131.6" y="164.9">t.k.</text>
<text x="191.8" y="163.5">42.83</text>
<text x="340.7" y="169.2">42.50</text>
<text x="354.6" y="169.1">42.11</text>
<text x="163" y="174.9">43.01</text>
<text x="137.8" y="205.1">42.27</text>
<text x="139.3" y="207.1">t.k.</text>
</g>
</svg>
